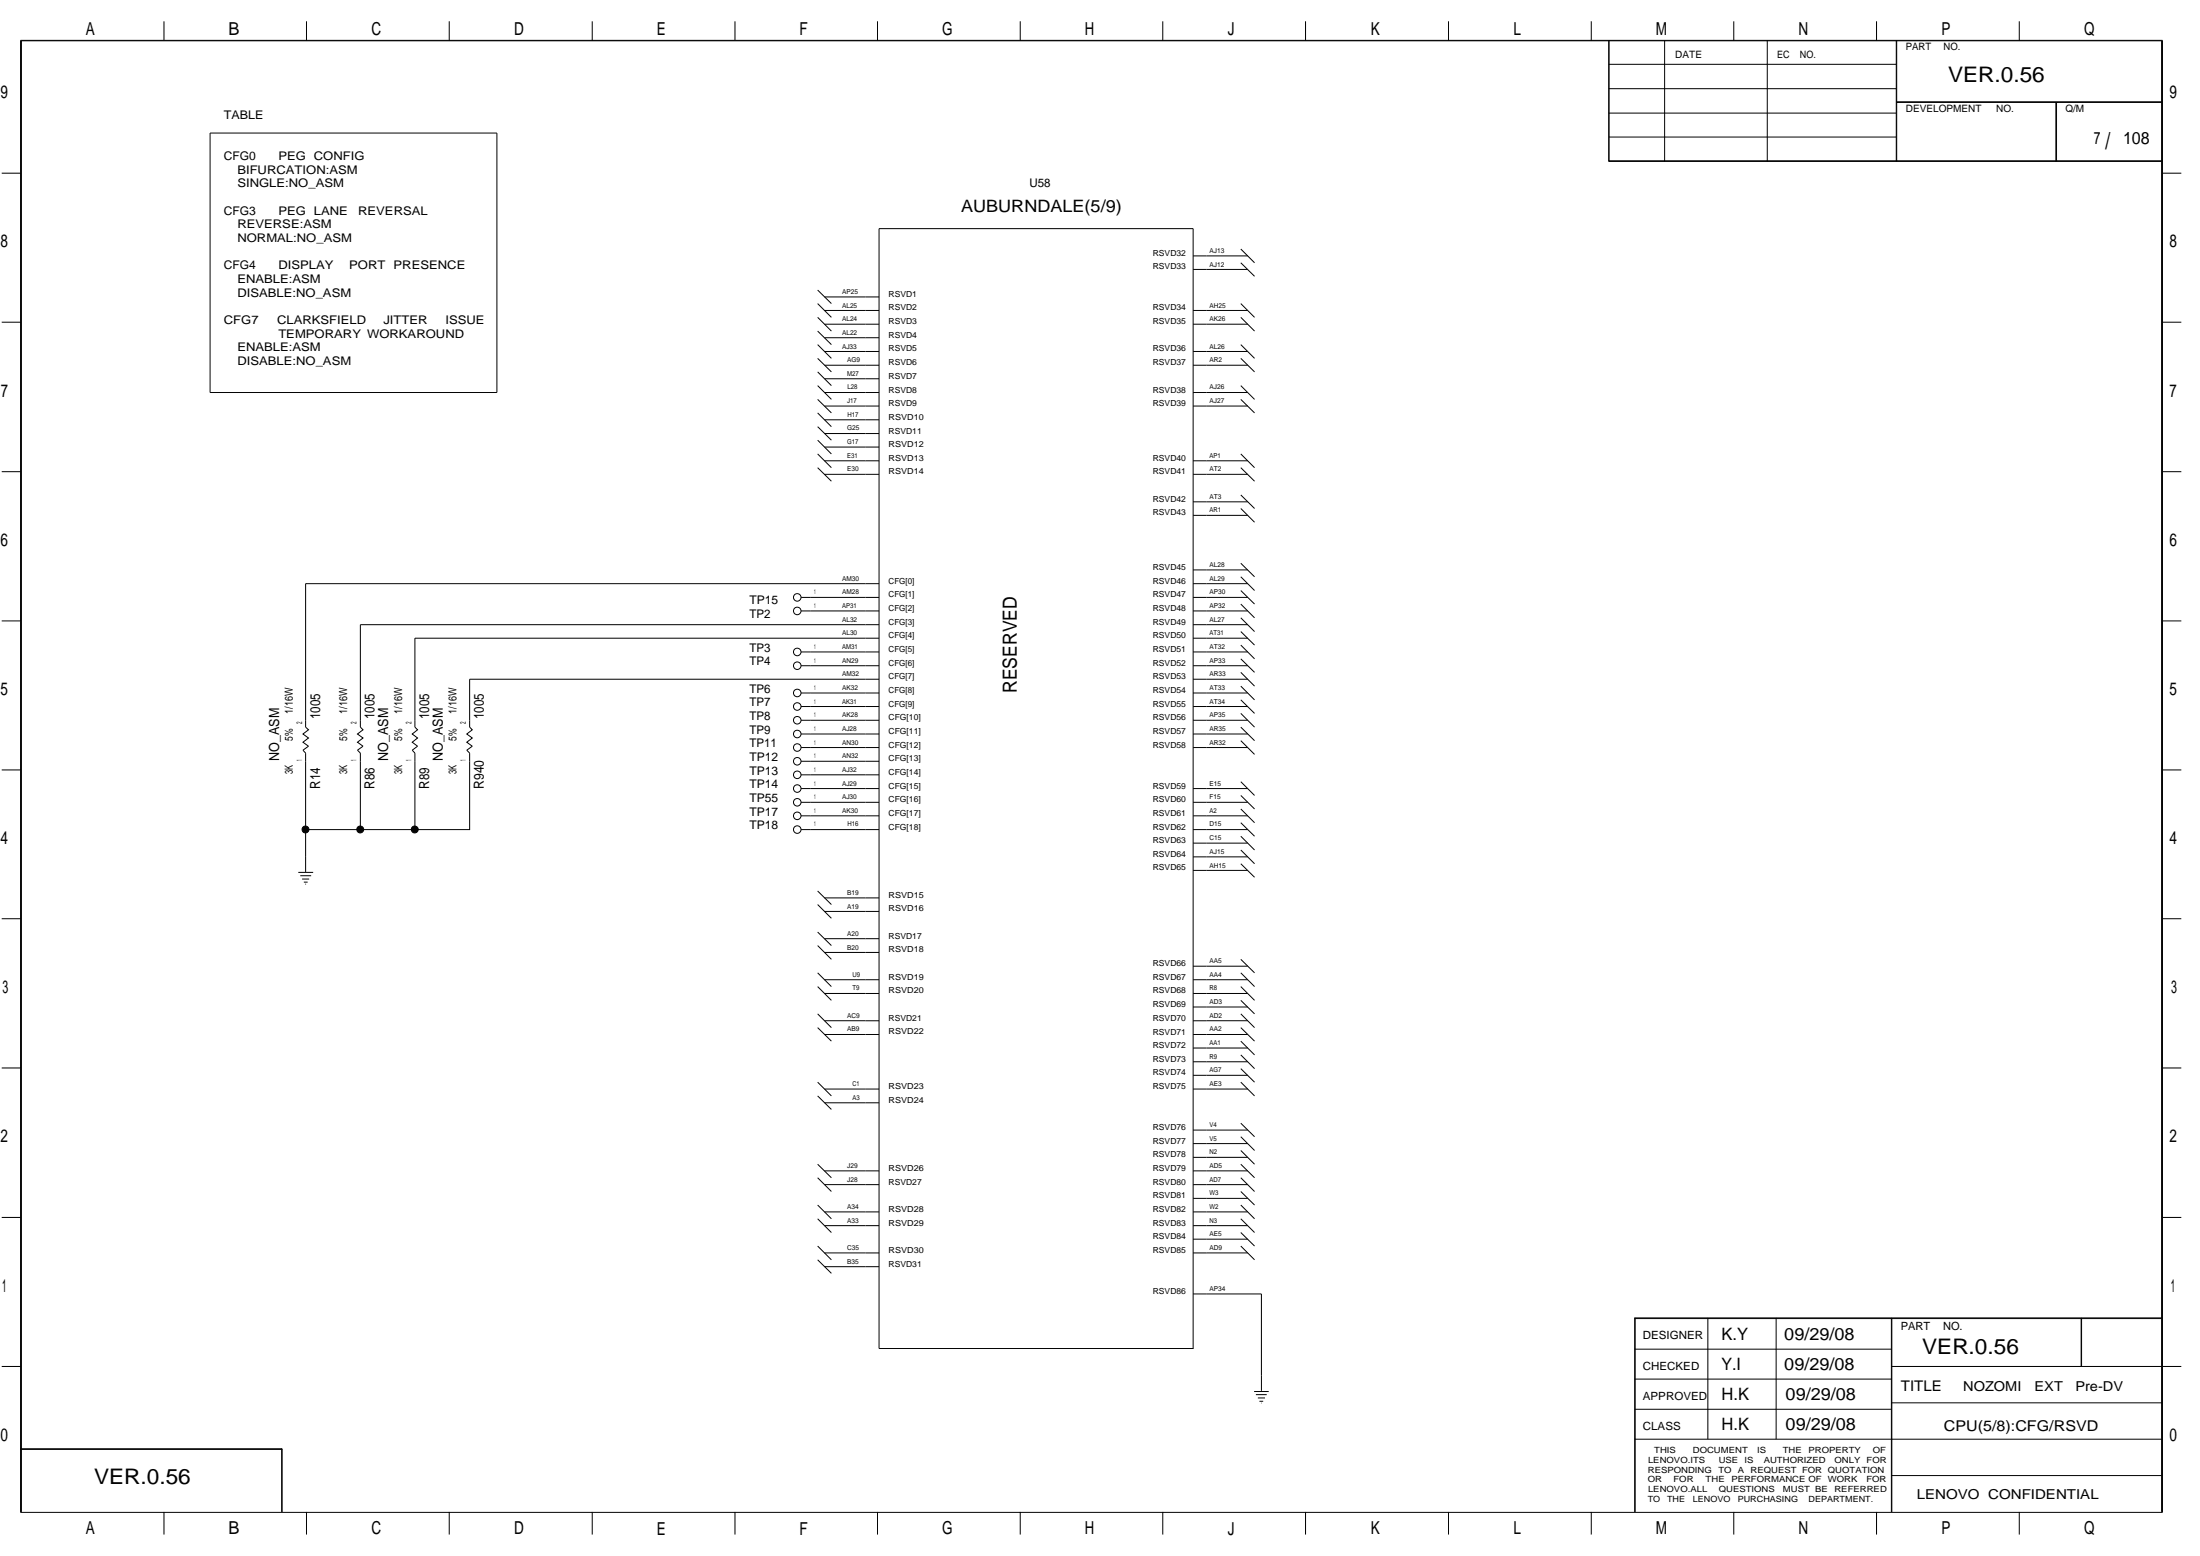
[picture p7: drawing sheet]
<svg xmlns="http://www.w3.org/2000/svg" width="420mm" height="297mm" viewBox="0 0 420 297" stroke-linecap="round" stroke-linejoin="round" font-family="sans-serif">
<g fill="none" stroke="#000" stroke-width=".19">
<path d="M3.9 7.7h409.1v281h-409.1zM31.3 4.1v3.6M58.5 4.1v3.6M85.8 4.1v3.6M113.1 4.1v3.6M140.4 4.1v3.6M167.6 4.1v3.6M194.8 4.1v3.6M222.1 4.1v3.6M249.3 4.1v3.6M276.6 4.1v3.6M303.9 4.1v3.6"/>
<path d="M307.2 7.7v23.1h105.8M307.2 12.3h55M307.2 16.9h55M307.3 7.7v23.1M317.9 7.7v23.1M331.1 4.1v3.6M337.5 7.7v23.1M358.4 4.1v3.6M362.2 7.7v23.1M362.2 19.4h50.8M362.2 19.6h50.8M385.6 4.1v3.6"/>
<path d="M392.6 19.6v11.2M392.8 19.6v11.2M.3 33.1h3.6M40.1 25.4h54.8v49.5h-54.8zM307.2 30.7h105.8M307.2 21.6h55M307.3 26.2h54.9M413 33.1h3.6M156.2 58l2.6 2.6M156.2 55.4l2.6 2.6M157.5 59.3h10.4M157.5 56.7h10.4"/>
<path d="M167.9 43.6h60v213.8h-60zM237 50.2l2.6 2.5M237 58l2.6 2.6M237 47.5l2.6 2.7M238.3 51.4h-10.4M238.3 59.3h-10.4M238.3 48.9h-10.4M.3 61.5h3.6M156.2 65.8l2.6 2.6M156.2 60.6l2.6 2.6M156.2 71l2.6 2.6M156.2 73.6l2.6 2.6"/>
<path d="M156.2 63.2l2.6 2.6M156.2 68.4l2.6 2.6M156.2 78.8l2.6 2.6M156.2 76.2l2.6 2.6M157.5 67.1h10.4M157.5 61.9h10.4M157.5 72.3h10.4M157.5 74.9h10.4M157.5 69.7h10.4M157.5 64.5h10.4M157.5 77.5h10.4M237 60.6l2.6 2.6"/>
<path d="M237 76.2l2.6 2.6M237 73.6l2.6 2.6M237 68.4l2.6 2.6M237 65.8l2.6 2.6M238.3 61.9h-10.4M238.3 77.5h-10.4M238.3 74.9h-10.4M238.3 67.1h-10.4M238.3 69.7h-10.4M413 61.5h3.6M.3 90h3.6M156.2 89.3l2.6 2.6"/>
<path d="M156.2 81.4l2.6 2.6M156.2 86.7l2.6 2.6M156.2 84l2.6 2.7M157.5 90.6h10.4M157.5 88h10.4M157.5 82.8h10.4M157.5 85.3h10.4M157.5 80.1h10.4M237 86.7l2.6 2.6M237 94.5l2.6 2.6M237 89.3l2.6 2.6M237 97.1l2.6 2.6"/>
<path d="M238.3 95.8h-10.4M238.3 90.6h-10.4M238.3 88h-10.4M238.3 98.4h-10.4M413 90h3.6M.3 118.5h3.6M153 116.6h14.9M153 114h14.9M167.9 111.4h-109.5v27.4l.5 .5-1 .8 1 .8-1 .8 1 .8-1 .7 .5 .6v14.6h10.4M167.9 119.3h-99.1v19.5l.5 .5-1 .8 1 .8-1 .8 1 .8-1 .7 .5 .6v14.6M237 115.3l2.6 2.6M237 117.9l2.6 2.7"/>
<path d="M237 107.5l2.6 2.6M237 112.7l2.6 2.6M237 110.1l2.6 2.6M238.3 116.6h-10.4M238.3 119.3h-10.4M238.3 108.8h-10.4M238.3 114h-10.4M238.3 111.4h-10.4M413 118.5h3.6M153 137.5h14.9M153 132.3h14.9M153 134.9h14.9"/>
<path d="M153 124.5h14.9M153 127.1h14.9M167.9 121.8h-88.7v17l.5 .5-1 .8 1 .8-1 .8 1 .8-1 .7 .5 .6v14.6h10.5v-14.6l-.6-.6 1.1-.7-1.1-.8 1.1-.8-1.1-.8 1.1-.8-.5-.5v-9.1h78.2M237 138.8l2.6 2.6M237 123.1l2.6 2.7M237 131l2.6 2.6M237 128.4l2.6 2.6M237 120.6l2.6 2.5M237 125.8l2.6 2.6M237 133.6l2.6 2.6M237 136.2l2.6 2.6M238.3 124.5h-10.4"/>
<path d="M238.3 132.3h-10.4M238.3 129.7h-10.4M238.3 121.8h-10.4M238.3 134.9h-10.4M238.3 127.1h-10.4M238.3 137.5h-10.4M.3 147h3.6M58.4 158.4v8.1M68.8 158.4h10.4M153 158.4h14.9M153 155.7h14.9M153 150.5h14.9"/>
<path d="M153 153.2h14.9M153 142.7h14.9M153 140.1h14.9M153 145.3h14.9M153 147.9h14.9M237 141.4l2.6 2.6M237 151.8l2.6 2.6M237 154.4l2.6 2.7M237 157.1l2.6 2.5M237 159.6l2.6 2.7M237 149.2l2.6 2.6M238.3 140.1h-10.4"/>
<path d="M238.3 142.7h-10.4M238.3 158.4h-10.4M238.3 155.7h-10.4M238.3 150.5h-10.4M238.3 153.2h-10.4M413 147h3.6M.3 175.4h3.6M57 166.5h2.8M57.4 167.2h2M57.7 167.8h1.3M58 168.4h.7M58.3 168.8h.2"/>
<path d="M156.2 177.9l2.6 2.6M156.2 172.7l2.6 2.6M156.2 170.1l2.6 2.6M157.5 179.2h10.4M157.5 174h10.4M157.5 171.4h10.4M237 162.3l2.6 2.6M237 164.9l2.6 2.6M238.3 166.2h-10.4M238.3 163.6h-10.4M238.3 161h-10.4M413 175.4h3.6"/>
<path d="M156.2 196.2l2.6 2.6M156.2 193.5l2.6 2.7M156.2 188.3l2.6 2.7M156.2 185.7l2.6 2.6M156.2 180.5l2.6 2.6M157.5 197.5h10.4M157.5 194.9h10.4M157.5 189.7h10.4M157.5 187h10.4M157.5 181.8h10.4M237 196.2l2.6 2.6M237 183.1l2.6 2.6"/>
<path d="M237 191l2.6 2.5M237 198.8l2.6 2.6M237 193.5l2.6 2.7M237 185.7l2.6 2.6M237 188.3l2.6 2.7M238.3 197.5h-10.4M238.3 184.4h-10.4M238.3 192.2h-10.4M238.3 194.9h-10.4M238.3 189.7h-10.4M238.3 187h-10.4M.3 203.9h3.6"/>
<path d="M156.2 206.6l2.6 2.6M156.2 209.2l2.6 2.6M157.5 207.9h10.4M157.5 210.5h10.4M237 219.6l2.6 2.6M237 217l2.6 2.6M237 201.4l2.6 2.6M237 206.6l2.6 2.6M237 214.4l2.6 2.6M237 204l2.6 2.6M238.3 218.3h-10.4M238.3 202.7h-10.4"/>
<path d="M238.3 200.1h-10.4M238.3 207.9h-10.4M238.3 215.7h-10.4M238.3 205.3h-10.4M413 203.9h3.6M.3 232.4h3.6M156.2 224.8l2.6 2.7M156.2 222.2l2.6 2.6M156.2 237.9l2.6 2.6M156.2 232.7l2.6 2.6M156.2 230l2.6 2.7M157.5 226.1h10.4"/>
<path d="M157.5 223.5h10.4M157.5 239.2h10.4M157.5 234h10.4M157.5 231.4h10.4M237 237.9l2.6 2.6M237 235.3l2.6 2.6M237 222.2l2.6 2.6M237 224.8l2.6 2.7M237 227.5l2.6 2.5M237 230l2.6 2.7M237 232.7l2.6 2.6M238.3 239.2h-10.4"/>
<path d="M238.3 236.6h-10.4M238.3 220.9h-10.4M238.3 223.5h-10.4M238.3 234h-10.4M238.3 231.4h-10.4M238.3 228.8h-10.4M238.3 226.1h-10.4M413 232.4h3.6M156.2 240.5l2.6 2.6M157.5 241.8h10.4M227.9 247h13v18.5M312.2 251.7h100.8"/>
<path d="M312.2 257.6h49M312.3 251.6v37M326.2 251.6v23.1M339.2 251.6v23.1M361.2 251.6v37M361.3 251.6v37M397.5 251.6v9.3M413 251.6h-100.8v37M.3 260.9h3.6M3.9 276.6h50v12M3.9 276.7h50M53.8 276.6v12"/>
<path d="M239.5 265.6h2.8M239.8 266.2h2.1M240.2 266.9h1.4M240.5 267.5h.7M240.9 267.8h.1M312.2 274.7h100.8M312.2 263.3h49M312.2 269h49M361.2 267.8h51.8M361.2 260.9h55.4M31.3 288.6v4.3M58.5 288.6v4.3"/>
<path d="M85.8 288.6v4.3M113.1 288.6v4.3M140.4 288.6v4.3M167.6 288.6v4.3M194.8 288.6v4.3M222.1 288.6v4.3M249.3 288.6v4.3M276.6 288.6v4.3M303.9 288.6v4.3M331.1 288.6v4.3M358.4 288.6v4.3M361.2 281.7h51.8"/>
<path d="M385.6 288.6v4.3M412.8 288.6v-280.8h-408.7v280.8"/>
<circle cx="152.3" cy="114" r=".72"/>
<circle cx="152.3" cy="116.6" r=".72"/>
<circle cx="152.3" cy="134.9" r=".72"/>
<circle cx="152.3" cy="124.5" r=".72"/>
<circle cx="152.3" cy="127.1" r=".72"/>
<circle cx="152.3" cy="132.3" r=".72"/>
<circle cx="152.3" cy="137.5" r=".72"/>
<circle cx="152.3" cy="150.5" r=".72"/>
<circle cx="152.3" cy="158.4" r=".72"/>
<circle cx="152.3" cy="140.1" r=".72"/>
<circle cx="152.3" cy="147.9" r=".72"/>
<circle cx="152.3" cy="142.7" r=".72"/>
<circle cx="152.3" cy="155.7" r=".72"/>
<circle cx="152.3" cy="153.2" r=".72"/>
<circle cx="152.3" cy="145.3" r=".72"/>
</g>
<g fill="#000" stroke="#000" stroke-width=".19">
<circle cx="58.3" cy="158.3" r=".66"/>
<circle cx="68.8" cy="158.3" r=".66"/>
<circle cx="79.2" cy="158.3" r=".66"/>
</g>
<text font-size="4.4" x="402.1" y="28.4">/</text>
<g font-size="4.1">
<text x="372.1" y="15.7">VER.0.56</text>
<text x="367.1" y="258.4">VER.0.56</text>
<text x="18" y="283.2">VER.0.56</text>
</g>
<text font-size="3.7" x="194.2" y="132.3" transform="rotate(-90 194.2 132.3)">RESERVED</text>
<g font-size="3.4">
<text x="16.4" y="6.6">A</text>
<text x="43.6" y="6.6">B</text>
<text x="70.9" y="6.6">C</text>
<text x="98.2" y="6.6">D</text>
<text x="125.4" y="6.6">E</text>
<text x="152.7" y="6.6">F</text>
<text x="179.9" y="6.6">G</text>
<text x="207.2" y="6.6">H</text>
<text x="234.5" y="6.6">J</text>
<text x="261.8" y="6.6">K</text>
<text x="289" y="6.6">L</text>
<text x="316.2" y="6.6">M</text>
<text x="343.5" y="6.6">N</text>
<text x="370.8" y="6.6">P</text>
<text x="398" y="6.6">Q</text>
<text x=".1" y="18.8">9</text>
<text x="414.3" y="18.8">9</text>
<text x=".1" y="47.2">8</text>
<text x="414.3" y="47.2">8</text>
<text x=".2" y="75.7">7</text>
<text x="414.3" y="75.7">7</text>
<text x=".1" y="104.2">6</text>
<text x="414.3" y="104.2">6</text>
<text x=".1" y="132.7">5</text>
<text x="414.3" y="132.7">5</text>
<text x=".1" y="161.1">4</text>
<text x="414.3" y="161.1">4</text>
<text x=".5" y="189.6">3</text>
<text x="414.6" y="189.6">3</text>
<text x=".1" y="218.1">2</text>
<text x="414.3" y="218.1">2</text>
<text x=".4" y="246.6">1</text>
<text x="414.6" y="246.6">1</text>
<text x=".1" y="275.1">0</text>
<text x="414.3" y="275.1">0</text>
<text x="16.4" y="292.9">A</text>
<text x="43.6" y="292.9">B</text>
<text x="70.9" y="292.9">C</text>
<text x="98.2" y="292.9">D</text>
<text x="125.4" y="292.9">E</text>
<text x="152.7" y="292.9">F</text>
<text x="179.9" y="292.9">G</text>
<text x="207.2" y="292.9">H</text>
<text x="234.5" y="292.9">J</text>
<text x="261.8" y="292.9">K</text>
<text x="289" y="292.9">L</text>
<text x="316.2" y="292.9">M</text>
<text x="343.5" y="292.9">N</text>
<text x="370.8" y="292.9">P</text>
<text x="398" y="292.9">Q</text>
</g>
<g font-size="3.3">
<text x="399.9" y="27.4">7</text>
<text x="405.5" y="27.4">108</text>
<text x="183.5" y="40.6">AUBURNDALE(5/9)</text>
<text x="328.8" y="255.8">K.Y</text>
<text x="340.8" y="255.8">09/29/08</text>
<text x="328.7" y="261.6">Y.I</text>
<text x="340.8" y="261.6">09/29/08</text>
<text x="328.8" y="267.3">H.K</text>
<text x="341" y="267.3">09/29/08</text>
<text x="328.8" y="273">H.K</text>
<text x="341" y="273">09/29/08</text>
</g>
<g font-size="2.8">
<text x="363" y="265.6">TITLE</text>
<text x="371.3" y="273.1">CPU(5/8):CFG/RSVD</text>
</g>
<g font-size="2.7">
<text x="61.1" y="137.3" transform="rotate(-90 61.1 137.3)">1005</text>
<text x="71.5" y="137.3" transform="rotate(-90 71.5 137.3)">1005</text>
<text x="82" y="137.3" transform="rotate(-90 82 137.3)">1005</text>
<text x="92.4" y="137.3" transform="rotate(-90 92.4 137.3)">1005</text>
<text x="53.3" y="145.3" transform="rotate(-90 53.3 145.3)">NO_ASM</text>
<text x="74.2" y="145.3" transform="rotate(-90 74.2 145.3)">NO_ASM</text>
<text x="84.6" y="145.3" transform="rotate(-90 84.6 145.3)">NO_ASM</text>
<text x="61.1" y="150.5" transform="rotate(-90 61.1 150.5)">R14</text>
<text x="71.5" y="150.5" transform="rotate(-90 71.5 150.5)">R86</text>
<text x="82" y="150.5" transform="rotate(-90 82 150.5)">R89</text>
<text x="92.4" y="150.5" transform="rotate(-90 92.4 150.5)">R940</text>
</g>
<g font-size="2.6">
<text x="374.9" y="265.5">NOZOMI</text>
<text x="388.6" y="265.5">EXT</text>
<text x="396.4" y="265.5">Pre-DV</text>
<text x="366.1" y="286.1">LENOVO CONFIDENTIAL</text>
</g>
<g font-size="2.3">
<text x="42.7" y="22.7">TABLE</text>
<text x="42.7" y="30.6">CFG0</text>
<text x="45.3" y="35.8">SINGLE:NO_ASM</text>
<text x="45.3" y="33.1">BIFURCATION:ASM</text>
<text x="53.2" y="30.6">PEG CONFIG</text>
<text x="196.6" y="35.8">U58</text>
<text x="42.7" y="41">CFG3</text>
<text x="53.2" y="41">PEG LANE</text>
<text x="68.4" y="41">REVERSAL</text>
<text x="45.3" y="43.6">REVERSE:ASM</text>
<text x="45.3" y="46.2">NORMAL:NO_ASM</text>
<text x="42.7" y="51.4">CFG4</text>
<text x="53.2" y="51.4">DISPLAY</text>
<text x="66.7" y="51.4">PORT PRESENCE</text>
<text x="45.3" y="56.6">DISABLE:NO_ASM</text>
<text x="45.3" y="54">ENABLE:ASM</text>
<text x="42.7" y="61.8">CFG7</text>
<text x="52.9" y="61.8">CLARKSFIELD</text>
<text x="53.2" y="64.4">TEMPORARY WORKAROUND</text>
<text x="73.2" y="61.8">JITTER</text>
<text x="85.1" y="61.8">ISSUE</text>
<text x="45.3" y="69.7">DISABLE:NO_ASM</text>
<text x="45.3" y="67.1">ENABLE:ASM</text>
<text x="143.1" y="117.9">TP2</text>
<text x="143.1" y="115.3">TP15</text>
<text x="143.1" y="124.4">TP3</text>
<text x="143.1" y="127">TP4</text>
<text x="143.1" y="132.2">TP6</text>
<text x="143.1" y="134.8">TP7</text>
<text x="143.1" y="137.5">TP8</text>
<text x="143.1" y="140.1">TP9</text>
<text x="143.1" y="142.7">TP11</text>
<text x="143.1" y="145.3">TP12</text>
<text x="143.1" y="147.9">TP13</text>
<text x="143.1" y="153.1">TP55</text>
<text x="143.1" y="155.7">TP17</text>
<text x="143.1" y="150.5">TP14</text>
<text x="143.1" y="158.3">TP18</text>
</g>
<g font-size="2.2">
<text x="313.8" y="255.7">DESIGNER</text>
<text x="363" y="253.8">PART</text>
<text x="371.1" y="253.8">NO.</text>
<text x="313.8" y="261.5">CHECKED</text>
<text x="313.8" y="267.2">APPROVED</text>
<text x="313.8" y="272.9">CLASS</text>
</g>
<g font-size="2.1">
<text x="55.9" y="136.3" transform="rotate(-90 55.9 136.3)">1/16W</text>
<text x="66.3" y="136.3" transform="rotate(-90 66.3 136.3)">1/16W</text>
<text x="76.8" y="136.3" transform="rotate(-90 76.8 136.3)">1/16W</text>
<text x="87.2" y="136.3" transform="rotate(-90 87.2 136.3)">1/16W</text>
<text x="55.9" y="141.4" transform="rotate(-90 55.9 141.4)">5%</text>
<text x="66.3" y="141.4" transform="rotate(-90 66.3 141.4)">5%</text>
<text x="76.8" y="141.4" transform="rotate(-90 76.8 141.4)">5%</text>
<text x="87.2" y="141.4" transform="rotate(-90 87.2 141.4)">5%</text>
<text x="55.9" y="147.7" transform="rotate(-90 55.9 147.7)">3K</text>
<text x="66.3" y="147.7" transform="rotate(-90 66.3 147.7)">3K</text>
<text x="76.8" y="147.7" transform="rotate(-90 76.8 147.7)">3K</text>
<text x="87.2" y="147.7" transform="rotate(-90 87.2 147.7)">3K</text>
</g>
<g font-size="1.9">
<text x="319.9" y="11">DATE</text>
<text x="339.4" y="11">EC</text>
<text x="343.7" y="11">NO.</text>
<text x="364" y="9.5">PART</text>
<text x="371.2" y="9.5">NO.</text>
<text x="364" y="21.3">DEVELOPMENT</text>
<text x="381.2" y="21.3">NO.</text>
<text x="394.5" y="21.3">Q/M</text>
</g>
<g font-size="1.6">
<text x="220.2" y="51.4">RSVD33</text>
<text x="220.2" y="48.9">RSVD32</text>
<text x="169.7" y="56.7">RSVD1</text>
<text x="169.7" y="59.3">RSVD2</text>
<text x="220.2" y="59.3">RSVD34</text>
<text x="169.7" y="61.9">RSVD3</text>
<text x="169.7" y="64.5">RSVD4</text>
<text x="220.2" y="61.9">RSVD35</text>
<text x="169.7" y="67.1">RSVD5</text>
<text x="169.7" y="69.7">RSVD6</text>
<text x="220.2" y="69.7">RSVD37</text>
<text x="220.2" y="67.1">RSVD36</text>
<text x="169.7" y="72.3">RSVD7</text>
<text x="169.7" y="74.9">RSVD8</text>
<text x="169.7" y="77.5">RSVD9</text>
<text x="220.2" y="74.9">RSVD38</text>
<text x="220.2" y="77.5">RSVD39</text>
<text x="169.7" y="80.1">RSVD10</text>
<text x="169.7" y="82.8">RSVD11</text>
<text x="169.7" y="88">RSVD13</text>
<text x="169.7" y="85.3">RSVD12</text>
<text x="220.2" y="88">RSVD40</text>
<text x="169.7" y="90.6">RSVD14</text>
<text x="220.2" y="90.6">RSVD41</text>
<text x="220.2" y="95.8">RSVD42</text>
<text x="220.2" y="98.4">RSVD43</text>
<text x="169.7" y="111.4">CFG[0]</text>
<text x="220.2" y="108.8">RSVD45</text>
<text x="220.2" y="111.4">RSVD46</text>
<text x="169.7" y="114">CFG[1]</text>
<text x="169.7" y="116.6">CFG[2]</text>
<text x="169.7" y="119.3">CFG[3]</text>
<text x="220.2" y="114">RSVD47</text>
<text x="220.2" y="116.6">RSVD48</text>
<text x="220.2" y="119.3">RSVD49</text>
<text x="169.7" y="121.8">CFG[4]</text>
<text x="169.7" y="124.5">CFG[5]</text>
<text x="220.2" y="121.8">RSVD50</text>
<text x="220.2" y="124.5">RSVD51</text>
<text x="169.7" y="127.1">CFG[6]</text>
<text x="169.7" y="129.7">CFG[7]</text>
<text x="220.2" y="127.1">RSVD52</text>
<text x="220.2" y="129.7">RSVD53</text>
<text x="169.7" y="134.9">CFG[9]</text>
<text x="169.7" y="132.3">CFG[8]</text>
<text x="169.7" y="137.5">CFG[10]</text>
<text x="220.2" y="134.9">RSVD55</text>
<text x="220.2" y="132.3">RSVD54</text>
<text x="220.2" y="137.5">RSVD56</text>
<text x="169.7" y="140.1">CFG[11]</text>
<text x="169.7" y="142.7">CFG[12]</text>
<text x="220.2" y="140.1">RSVD57</text>
<text x="220.2" y="142.7">RSVD58</text>
<text x="169.7" y="147.9">CFG[14]</text>
<text x="169.7" y="145.3">CFG[13]</text>
<text x="169.7" y="153.2">CFG[16]</text>
<text x="169.7" y="150.5">CFG[15]</text>
<text x="169.7" y="155.7">CFG[17]</text>
<text x="220.2" y="153.2">RSVD60</text>
<text x="220.2" y="150.5">RSVD59</text>
<text x="220.2" y="155.7">RSVD61</text>
<text x="169.7" y="158.4">CFG[18]</text>
<text x="220.2" y="158.4">RSVD62</text>
<text x="220.2" y="161">RSVD63</text>
<text x="220.2" y="163.6">RSVD64</text>
<text x="220.2" y="166.2">RSVD65</text>
<text x="169.7" y="171.4">RSVD15</text>
<text x="169.7" y="174">RSVD16</text>
<text x="169.7" y="179.2">RSVD17</text>
<text x="169.7" y="181.8">RSVD18</text>
<text x="220.2" y="184.4">RSVD66</text>
<text x="169.7" y="187">RSVD19</text>
<text x="169.7" y="189.7">RSVD20</text>
<text x="220.2" y="187">RSVD67</text>
<text x="220.2" y="189.7">RSVD68</text>
<text x="169.7" y="194.9">RSVD21</text>
<text x="169.7" y="197.5">RSVD22</text>
<text x="220.2" y="194.9">RSVD70</text>
<text x="220.2" y="192.2">RSVD69</text>
<text x="220.2" y="197.5">RSVD71</text>
<text x="220.2" y="200.1">RSVD72</text>
<text x="220.2" y="202.7">RSVD73</text>
<text x="169.7" y="207.9">RSVD23</text>
<text x="220.2" y="205.3">RSVD74</text>
<text x="220.2" y="207.9">RSVD75</text>
<text x="169.7" y="210.5">RSVD24</text>
<text x="220.2" y="215.7">RSVD76</text>
<text x="220.2" y="218.3">RSVD77</text>
<text x="220.2" y="220.9">RSVD78</text>
<text x="169.7" y="223.5">RSVD26</text>
<text x="169.7" y="226.1">RSVD27</text>
<text x="220.2" y="223.5">RSVD79</text>
<text x="220.2" y="226.1">RSVD80</text>
<text x="169.7" y="231.4">RSVD28</text>
<text x="169.7" y="234">RSVD29</text>
<text x="220.2" y="228.8">RSVD81</text>
<text x="220.2" y="231.4">RSVD82</text>
<text x="220.2" y="234">RSVD83</text>
<text x="169.7" y="239.2">RSVD30</text>
<text x="220.2" y="236.6">RSVD84</text>
<text x="220.2" y="239.2">RSVD85</text>
<text x="169.7" y="241.8">RSVD31</text>
<text x="220.2" y="247">RSVD86</text>
<text x="314.7" y="281.2">RESPONDING</text>
<text x="314.7" y="279.3">LENOVO.ITS</text>
<text x="315.9" y="277.5">THIS</text>
<text x="323.3" y="277.5">DOCUMENT</text>
<text x="328.2" y="281.2">TO</text>
<text x="328.2" y="279.3">USE</text>
<text x="331.9" y="281.2">A</text>
<text x="333.2" y="279.3">IS</text>
<text x="334.3" y="281.2">REQUEST FOR QUOTATION</text>
<text x="335.6" y="277.5">IS</text>
<text x="336.8" y="279.3">AUTHORIZED</text>
<text x="340.5" y="277.5">THE</text>
<text x="345.4" y="277.5">PROPERTY</text>
<text x="350.3" y="279.3">ONLY</text>
<text x="356.5" y="279.3">FOR</text>
<text x="357.7" y="277.5">OF</text>
<text x="314.7" y="286.7">TO</text>
<text x="314.7" y="283">OR</text>
<text x="314.7" y="284.9">LENOVO.ALL</text>
<text x="318.4" y="286.7">THE</text>
<text x="319.6" y="283">FOR</text>
<text x="323.3" y="286.7">LENOVO</text>
<text x="325.7" y="283">THE</text>
<text x="328.2" y="284.9">QUESTIONS</text>
<text x="330.7" y="283">PERFORMANCE OF</text>
<text x="331.9" y="286.7">PURCHASING</text>
<text x="340.5" y="284.9">MUST BE</text>
<text x="345.4" y="286.7">DEPARTMENT.</text>
<text x="349.1" y="283">WORK</text>
<text x="350.3" y="284.9">REFERRED</text>
<text x="356.4" y="283">FOR</text>
</g>
<g font-size="1.5">
<text x="57.7" y="138.3" transform="rotate(-90 57.7 138.3)">2</text>
<text x="68.1" y="138.3" transform="rotate(-90 68.1 138.3)">2</text>
<text x="78.6" y="138.3" transform="rotate(-90 78.6 138.3)">2</text>
<text x="89" y="138.3" transform="rotate(-90 89 138.3)">2</text>
<text x="57.7" y="145.2" transform="rotate(-90 57.7 145.2)">1</text>
<text x="68.1" y="145.2" transform="rotate(-90 68.1 145.2)">1</text>
<text x="78.6" y="145.2" transform="rotate(-90 78.6 145.2)">1</text>
<text x="89" y="145.2" transform="rotate(-90 89 145.2)">1</text>
</g>
<g font-size="1.3">
<text x="231" y="50.9">AJ12</text>
<text x="231" y="48.3">AJ13</text>
<text x="160.8" y="58.7">AL25</text>
<text x="160.8" y="56.1">AP25</text>
<text x="231" y="58.7">AH25</text>
<text x="160.8" y="63.9">AL22</text>
<text x="160.8" y="61.3">AL24</text>
<text x="231" y="61.3">AK26</text>
<text x="160.8" y="66.5">AJ33</text>
<text x="161.8" y="69.1">AG9</text>
<text x="161.8" y="71.8">M27</text>
<text x="231" y="69.1">AR2</text>
<text x="231" y="66.5">AL26</text>
<text x="161.8" y="77">J17</text>
<text x="161.8" y="74.3">L28</text>
<text x="231" y="77">AJ27</text>
<text x="231" y="74.3">AJ26</text>
<text x="161.8" y="82.2">G25</text>
<text x="161.8" y="79.6">H17</text>
<text x="161.8" y="87.4">E31</text>
<text x="161.8" y="84.8">G17</text>
<text x="231" y="87.4">AP1</text>
<text x="161.8" y="90">E30</text>
<text x="231" y="95.2">AT3</text>
<text x="231" y="90">AT2</text>
<text x="231" y="97.8">AR1</text>
<text x="155.5" y="113.5">1</text>
<text x="160.8" y="113.5">AM28</text>
<text x="160.8" y="110.9">AM30</text>
<text x="231" y="113.5">AP30</text>
<text x="231" y="110.9">AL29</text>
<text x="231" y="108.2">AL28</text>
<text x="155.5" y="116.1">1</text>
<text x="160.8" y="118.7">AL32</text>
<text x="160.8" y="116.1">AP31</text>
<text x="231" y="118.7">AL27</text>
<text x="231" y="116.1">AP32</text>
<text x="155.5" y="123.9">1</text>
<text x="160.8" y="123.9">AM31</text>
<text x="160.8" y="121.3">AL30</text>
<text x="231" y="123.9">AT32</text>
<text x="231" y="121.3">AT31</text>
<text x="155.5" y="126.5">1</text>
<text x="155.5" y="131.7">1</text>
<text x="160.8" y="131.7">AK32</text>
<text x="160.8" y="129.1">AM32</text>
<text x="160.8" y="126.5">AN29</text>
<text x="231" y="131.7">AT33</text>
<text x="231" y="129.1">AR33</text>
<text x="231" y="126.5">AP33</text>
<text x="155.5" y="134.3">1</text>
<text x="155.5" y="136.9">1</text>
<text x="160.8" y="136.9">AK28</text>
<text x="160.8" y="134.3">AK31</text>
<text x="231" y="136.9">AP35</text>
<text x="231" y="134.3">AT34</text>
<text x="155.5" y="139.5">1</text>
<text x="155.5" y="142.2">1</text>
<text x="160.8" y="142.2">AN30</text>
<text x="160.8" y="139.5">AJ28</text>
<text x="231" y="142.2">AR32</text>
<text x="231" y="139.5">AR35</text>
<text x="155.5" y="144.7">1</text>
<text x="155.5" y="147.4">1</text>
<text x="155.5" y="150">1</text>
<text x="160.8" y="150">AJ29</text>
<text x="160.8" y="147.4">AJ32</text>
<text x="160.8" y="144.7">AN32</text>
<text x="231" y="150">E15</text>
<text x="155.5" y="152.6">1</text>
<text x="155.5" y="155.2">1</text>
<text x="160.8" y="155.2">AK30</text>
<text x="160.8" y="152.6">AJ30</text>
<text x="231" y="155.2">A2</text>
<text x="231" y="152.6">F15</text>
<text x="155.5" y="157.8">1</text>
<text x="161.8" y="157.8">H16</text>
<text x="231" y="160.4">C15</text>
<text x="231" y="157.8">D15</text>
<text x="231" y="165.6">AH15</text>
<text x="231" y="163">AJ15</text>
<text x="161.8" y="173.4">A19</text>
<text x="161.8" y="170.8">B19</text>
<text x="161.8" y="178.6">A20</text>
<text x="161.8" y="181.3">B20</text>
<text x="231" y="183.9">AA5</text>
<text x="162.8" y="189.1">T9</text>
<text x="162.8" y="186.5">U9</text>
<text x="231" y="191.7">AD3</text>
<text x="231" y="189.1">R8</text>
<text x="231" y="186.5">AA4</text>
<text x="161.8" y="196.9">AB9</text>
<text x="161.8" y="194.3">AC9</text>
<text x="231" y="196.9">AA2</text>
<text x="231" y="194.3">AD2</text>
<text x="231" y="202.1">R9</text>
<text x="231" y="199.5">AA1</text>
<text x="162.8" y="209.9">A3</text>
<text x="162.8" y="207.3">C1</text>
<text x="231" y="207.3">AE3</text>
<text x="231" y="204.7">AG7</text>
<text x="231" y="215.1">V4</text>
<text x="231" y="220.4">N2</text>
<text x="231" y="217.8">V5</text>
<text x="161.8" y="225.6">J28</text>
<text x="161.8" y="223">J29</text>
<text x="231" y="225.6">AD7</text>
<text x="231" y="223">AD5</text>
<text x="161.8" y="233.4">A33</text>
<text x="161.8" y="230.8">A34</text>
<text x="231" y="233.4">N3</text>
<text x="231" y="230.8">W2</text>
<text x="231" y="228.2">W3</text>
<text x="161.8" y="238.6">C35</text>
<text x="231" y="238.6">AD9</text>
<text x="231" y="236">AE5</text>
<text x="161.8" y="241.2">B35</text>
<text x="231" y="246.4">AP34</text>
</g>
</svg>
